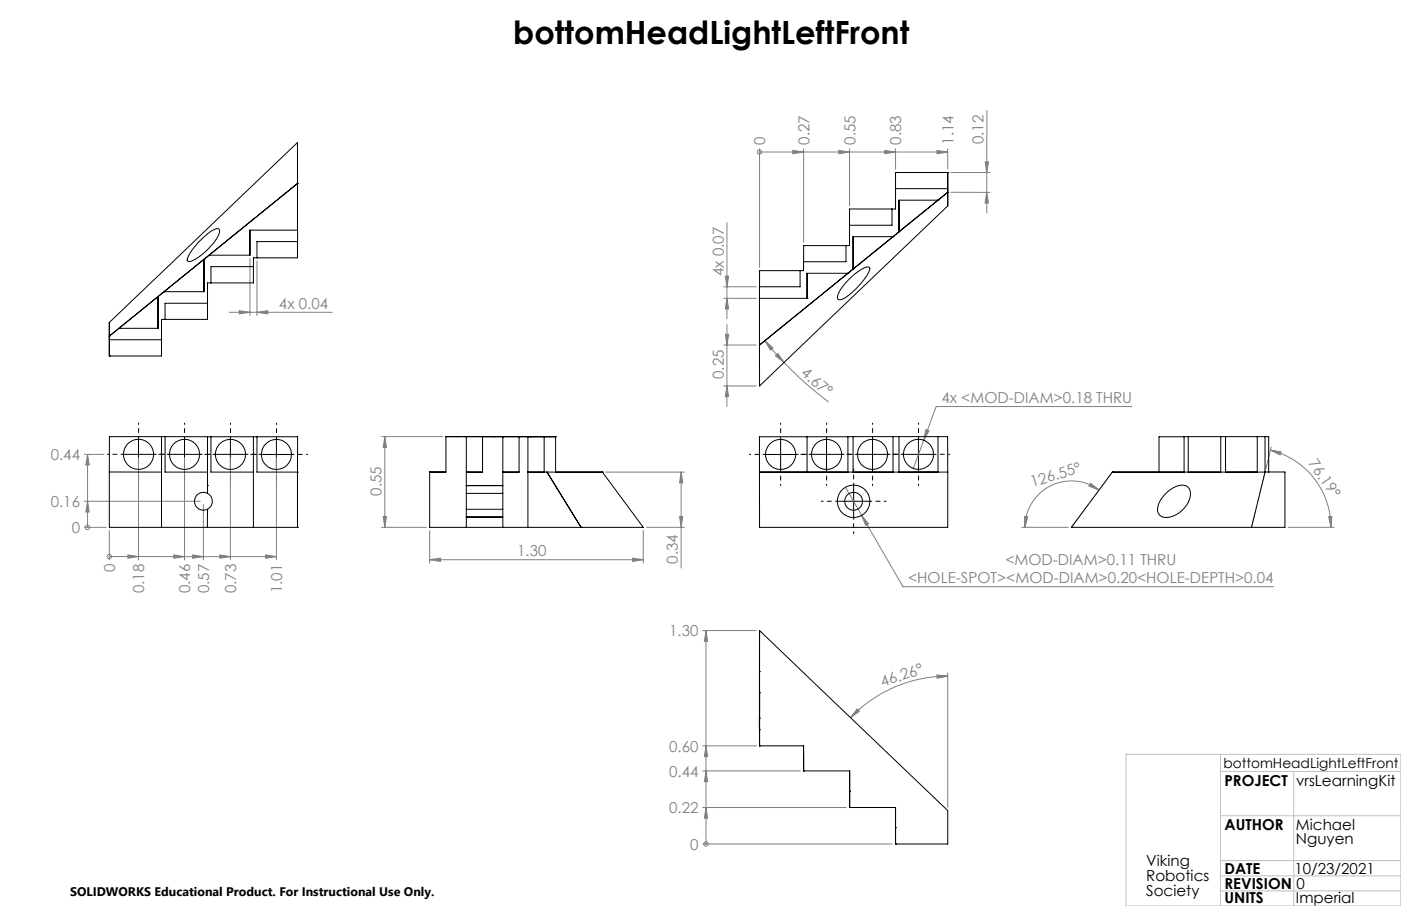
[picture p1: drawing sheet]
<svg xmlns="http://www.w3.org/2000/svg" width="432mm" height="279mm" viewBox="0 0 432 279" stroke-linecap="round" stroke-linejoin="round" font-family="sans-serif">
<g fill="none" stroke="#808080" stroke-width=".31">
<path d="M304.2 34.1l-.1 31.6M234.1 46.9h.1M234.1 45.9v36.5M234.1 46.9h58M244.4 46.4l3.3 .5-3.3 .5zM247.7 45.9v28.8M258.6 46.4l3.2 .5-3.2 .5zM261.8 45.9v17.6M272.7 46.4l3.3 .5-3.3 .5zM276 45.9v6.3M288.8 46.4l3.3 .5-3.3 .5zM292.1 45.9v6.3"/>
<path d="M293.1 59.3h12M293.1 53.2h12.1M303.6 49.9h1.1l-.6 3.3zM304.1 59.3l.5 3.3h-1zM77 79.7v17.6M224 68.7v29.7M70.7 96.3h31.7M73.7 95.8l3.3 .5-3.3 .5zM79.2 96.3l3.3-.5v1zM79.2 80.5v16.8M223.1 92h10M223.1 88.4h10"/>
<path d="M223.6 85.2h1l-.6 3.2zM224 92l.6 3.3h-1zM223.1 106.4h10M223.1 119h10M223.6 103.1h1l-.6 3.3zM224 119l.6 3.3h-1zM224 100v25.4M235.7 105.1l2.5 2.2-.7 .6zM235.7 105.1l6 6.7M239 109.7l.7-.7 2 2.8zM241.7 111.8l5.4 5.4 8.3 6.8M117.6 134.7h18.9"/>
<path d="M118.6 134.7l.5 3.3h-1zM118.6 134.7v27.9M285.4 132.5l.9 .4-1.6 2.9zM348.9 125.4h-60.4l-7 19.1M391.5 138.8l3.4 .5-.4 1zM391.5 138.8a24.5 24.5 0 0 1 18.7 23.8M391.8 137.9l-1.7 6.7M26 154.6h35.7M26 140.1h6.1M27 140.1v22.5M27 154.6l.5 3.3h-1zM27 140.1l.5 3.3h-1z"/>
<path d="M42.7 141.1v31.5M56.9 141.1v31.5M62.7 155.6v17M71 141.1v31.5M85.2 141.1v31.6M118.1 159.3h1l-.5 3.3zM186.7 145.6h24.2M209.4 159.3h1l-.5 3.3zM209.9 145.6l.5 3.3h-1zM209.9 145.6v29.6M260.6 150.3l5 8.6M265.6 158.9l2.1 2.6-.9 .5z"/>
<path d="M265.6 158.9l12.7 22h114.2M315.8 159.3l1 .1-.9 3.2zM336.1 149l2.6 2.1-3.1-1.2zM338.7 151.1a14.3 14.3 0 0 0-14.9-1.3 14.3 14.3 0 0 0-7.9 12.8M409.5 159.3h1l-.3 3.3zM26 162.6h6.7M27 162.6h.1M33.7 171.6h.1M33.7 163.6v9M33.7 171.6h9M39.4 171.1l3.3 .5-3.3 .6zM42.7 171.6l14.2 .1"/>
<path d="M53.6 171.1l3.3 .6-3.3 .5zM56.9 171.7h28.3M59.4 171.1l3.3 .6-3.3 .5zM67.7 171.1l3.3 .6-3.3 .5zM81.9 171.1l3.3 .6-3.3 .5zM117.6 162.6h13.8M132.4 172.6l3.3-.5v1zM132.4 163.6v10M132.4 172.6h65.9M195 172.1l3.3 .5-3.3 .5zM198.3 163.6v10M199.3 162.6h11.6"/>
<path d="M314.9 162.6h14.3M397 162.6h14.2M216.6 194.5h16.5M217.6 194.5v65.8M217.6 194.5l.5 3.3h-1zM264.2 218.7l.7 .7-2.8 1.9zM288.8 208.1l3.3 .4-3.3 .7zM292.1 208.5a41.3 41.3 0 0 0-30 12.8M292.1 207.5v41.5M216.6 237.7h30.1M216.6 230h16.5M217.6 237.7l.5 3.4h-1z"/>
<path d="M217.6 230l.5 3.3h-1zM216.6 249h44.2M217.6 249l.5 3.3h-1zM216.6 260.3h58.4M217.6 260.3h.1"/>
<circle cx="234.1" cy="46.9" r=".68"/>
<circle cx="27" cy="162.6" r=".69"/>
<circle cx="33.7" cy="171.6" r=".67"/>
<circle cx="217.6" cy="260.3" r=".68"/>
</g>
<g fill="none" stroke="#000" stroke-width=".31" stroke-dasharray="15.2 1.3 1.3 1.3" stroke-dashoffset="14.8">
<path d="M42.7 135.1v-4.6M56.9 135.1v-4.6M71 135.1v-4.6M85.2 135.1v-4.6M240.6 135.1v-4.6M254.8 135.1v-4.6M268.9 135.1v-4.6M283.1 135.1v-4.6M37.7 140.1h-4.6M42.7 145.1v4.6M47.7 140.1h4.6M51.9 140.1h-4.6"/>
<path d="M56.9 145.1v4.6M61.9 140.1h4.6M66 140.1h-4.6M71 145.1v4.6M76 140.1h4.7M80.2 140.1h-4.6M85.2 145.1v4.7M90.2 140.1h4.6M235.6 140.1h-4.6M240.6 145.1v4.7M245.6 140.1h4.6M249.8 140.1h-4.7"/>
<path d="M254.8 145.1v4.6M259.8 140.1h4.6M263.9 140.1h-4.6M268.9 145.1v4.6M273.9 140.1h4.7M278.1 140.1h-4.6M283.1 145.1v4.6M288.1 140.1h4.6"/>
</g>
<path d="M258.1 154.6h-5M263.1 149.6v-5M263.1 159.6v5M268.1 154.6h5" fill="none" stroke="#000" stroke-width=".31" stroke-dasharray="15.2 1.3 1.3 1.3" stroke-dashoffset="14.6"/>
<g fill="none" stroke="#000" stroke-width=".31">
<path d="M42.7 135.1v10M56.9 135.1v10M71 135.1v10M85.2 135.1v10M240.6 135.1v10M254.7 135.1v10M268.9 135.1v10M283.1 135.1v10M37.7 140.1h10M51.9 140.1h10M66 140.1h10M80.2 140.2h10"/>
<path d="M235.6 140.2h10M249.8 140.1h10M258.1 154.6h10M263.1 149.6v10M263.9 140.1h10M278.1 140.1h10"/>
</g>
<path d="M342.8 145.6l-12.6 17" fill="none" stroke="#c0c0c0" stroke-width=".31" stroke-dasharray="15.2 1.3 1.3 1.3" stroke-dashoffset="6.6"/>
<path d="M385.7 162.6l4.2-17" fill="none" stroke="#c0c0c0" stroke-width=".31" stroke-dasharray="15.2 1.3 1.3 1.3" stroke-dashoffset="8.4"/>
<path d="M347 232.6h84.8v46.8h-84.8zM376.2 232.6v46.8M376.2 237.9h55.6M398.7 237.9v41.5M376.2 251.6h55.6M376.2 265.4h55.6M376.2 270.1h55.6M376.2 274.7h55.6" fill="none" stroke="#c0c0c0" stroke-width=".31"/>
<g fill="#808080">
<path d="M409.5 159.3h1l-.3 3.3zM391.5 138.8l3.4 .5-.4 1z"/>
<path d="M27 154.6l.5 3.3h-1zM27 140.1l.5 3.3h-1z"/>
<path d="M217.6 249l.5 3.3h-1zM217.6 237.7l.5 3.4h-1zM217.6 230l.5 3.3h-1zM217.6 194.5l.5 3.3h-1z"/>
<path d="M336.1 149l2.6 2.1-3.1-1.2zM315.8 159.3l1 .1-.9 3.2z"/>
<path d="M39.4 171.1l3.3 .5-3.3 .6zM53.6 171.1l3.3 .6-3.3 .5zM59.4 171.1l3.3 .6-3.3 .5zM67.7 171.1l3.3 .6-3.3 .5zM81.9 171.1l3.3 .6-3.3 .5z"/>
<path d="M244.4 46.4l3.3 .5-3.3 .5zM258.6 46.4l3.2 .5-3.2 .5zM272.7 46.4l3.3 .5-3.3 .5zM288.8 46.4l3.3 .5-3.3 .5z"/>
<path d="M265.6 158.9l1.2 3.1 .9-.5zM285.4 132.5l-.7 3.3 1.6-2.9zM132.4 172.6l3.3-.5v1zM195 172.1l3.3 .5-3.3 .5z"/>
<path d="M73.7 95.8l3.3 .5-3.3 .5zM79.2 96.3l3.3-.5v1z"/>
<path d="M288.8 208.1l3.3 .4-3.3 .7zM264.2 218.7l.7 .7-2.8 1.9z"/>
<path d="M304.1 59.3l.5 3.3h-1zM303.6 49.9h1.1l-.6 3.3z"/>
<path d="M224 92l.6 3.3h-1zM223.6 85.2h1l-.6 3.2z"/>
<path d="M223.6 103.1h1l-.6 3.3zM224 119l.6 3.3h-1zM118.6 134.7l.5 3.3h-1zM118.1 159.3h1l-.5 3.3zM209.9 145.6l.5 3.3h-1zM209.4 159.3h1l-.5 3.3z"/>
<path d="M235.7 105.1l2.5 2.2-.7 .6zM239 109.7l.7-.7 2 2.8z"/>
</g>
<g fill="none" stroke="#000" stroke-width=".31">
<path d="M91.7 56.6l-58 47M91.7 56.6h.1M91.7 56.6l-27.3 22.1M276 58.2h16.1M292.1 59.3h.1M292.1 58.2v1.1M292.1 59.3l-3 2.4M292.1 59.3l-58 47.1M292.1 53.2h.1M292.1 53.2v10.3l-58 55.5v-12.6M292.1 53.2h-16.1v11.3h-14.2v11.2h-14.1v5M61 74.9a15.8 15.8 0 0 1 5.7-4.4h.4a.63 .63 0 0 1 .6 .8 14.8 14.8 0 0 1-6.2 7.8l-2.4 1.4-.8 .2-.6-.3a7.3 7.3 0 0 1 2.7-4.8z"/>
<path d="M62.9 80h.1M62.9 80l-12.3 10M62.9 80v10h-12.3M64.5 78.7l-1.6 1.3M77 71v7.7h-12.6M91.7 74.5h-12.5v5M91.7 71h-14.7v7.7M260.7 75.7v5h-13v2.8h-13.6v22.9M274.9 64.5v5h-13.1M275.2 73h.1M275.2 73h-12.3v10M275.2 73l-12.3 10"/>
<path d="M277.1 71.5h.1M277.1 71.5l-1.9 1.5M289.1 61.7h.1M289.1 61.7h-12v9.8M289.1 61.7l-12 9.8M33.7 99.4l58-55.4v35.5h-13.6v7.7h-14.1v11.3h-14.2v11.3h-16.1zM48.7 91.5h.1M48.7 91.5l-12 9.7M48.7 91.5v9.7h-12M50.6 90h.1M50.6 90l-1.9 1.5M64 93.5h-13.1v5"/>
<path d="M78.1 82.2h-13.1v5M234.1 92h14.6M246.6 83.5v4.9h-12.5M248.7 92h.1M261.3 84.3h.1M261.3 84.3h-12.6v7.7M261.3 84.3l-27.2 22.1M261.7 86.1a13.4 13.4 0 0 1 5.7-3.8l.5 .1 .2 .5a16.9 16.9 0 0 1-5.5 7.3 5.3 5.3 0 0 1-4.2 2.2l-.3-.4a9 9 0 0 1 3.6-5.9zM262.9 83h.1M262.9 83l-1.6 1.3M33.7 103.6h.1M33.7 109.8h.1"/>
<path d="M33.7 104.8h16.1M33.7 103.6v1.2M36.7 101.2h.1M36.7 101.2l-3 2.4M234.1 106.4h.1M49.8 134.7v27.9M50.9 134.7v10.9h13.1M50.9 134.7h-17.2v10.9M50.9 134.7h13.1M64 134.7h27.7v10.9M64 134.7v17.5M65 134.7v10.9h13.1"/>
<path d="M78.1 134.7v27.9M79.2 134.7v10.9h12.5M137.4 134.7h.1M137.4 134.7v10.9h-5M137.4 134.7h33.8M141 134.7h.1M143.7 134.7h.1M143.7 134.7v17.5M148.7 134.7v10.9h-5M152.3 134.7h.1M155 134.7h.1M155 134.7v27.9"/>
<path d="M160 134.7h.1M160 134.7v10.9h-5M162.2 134.7h1.3M162.7 134.7h.1M162.7 134.7v27.9M163.5 134.7h.1M167.7 134.7h.1M167.7 134.7v10.9M171.2 134.7h.1M171.2 134.7v10.9M248.7 134.7v10.9M261.3 134.7v10.9h-27.2"/>
<path d="M261.3 134.7h-27.2v10.9M262.9 134.7h29.2v27.9h-58v-17M262.9 134.7v10.9h12.3v-10.9M262.9 134.7h-1.6M277.1 134.7v10.9h12v-10.9M364.9 134.7v10.9h-22.1M364.9 134.7h-7.7v10.9M366.2 134.7v10.9h10v-10.9M366.2 134.7h24.8v10.9M366.2 134.7h-1.3M377.7 134.7v10.9h9.8v-10.9M389.9 134.7v10.9"/>
<path d="M33.7 145.6v17h58M33.7 145.6h16.1M63.9 159.5h.1M64 149.8h.1M64 152.2a2.76 2.76 0 0 0-4.1 2.4 2.76 2.76 0 0 0 4.1 2.5M64 152.2a2.77 2.77 0 0 1 0 4.9M64 157.1l-.1 5.5M91.7 145.6h.1M91.7 145.6v17M137.4 145.6h-5v17h65.9l-12.6-17M143.7 152.2v4.9M143.7 145.6h.1"/>
<path d="M143.7 159.5h.1M143.7 149.8h.1M143.7 152.2h11.3M143.7 157.1h11.3M143.7 149.8h11.3M143.7 157.1v5.5M143.7 159.5h11.3M155 145.6h.1M162.7 145.6h.1M162.7 145.6h23M168.6 145.6l10.5 17zM185.7 145.6h.1"/>
<path d="M234.1 145.6h58M342.8 145.6h47.1M342.8 145.6l-12.6 17h55.5M342.8 145.6h.1M359.3 152.2a6.7 6.7 0 0 1 6.1-2.4 3.3 3.3 0 0 1 1 4.8 7.8 7.8 0 0 1-8.1 4.8 2.77 2.77 0 0 1-1.1-4.2l.8-1.4zM389.9 145.6h6.1v17h-10.3M389.9 145.6l-4.2 17M91.7 162.6h.1M179.1 162.6h.1M234.1 207.1h.1M234.1 213.6h.1M234.1 213.6v10.6"/>
<path d="M234.1 225h.1M234.1 221.5h.1M234.1 224.2h.1M234.1 230v-35.5l58 55.5v10.3h-16.1M234.1 230h.1M234.1 230h13.6v7.7M247.6 230l.1 2.8M247.7 237.7h.1M247.7 237.7h14.2v11.3M261.8 237.7l.1 11.3M261.8 244h.1M261.9 249h.1"/>
<path d="M261.9 249h14.1v11.3M276 255.3h.1M276 260.3h.1"/>
<circle cx="42.7" cy="140.1" r="4.6"/>
<circle cx="56.9" cy="140.1" r="4.6"/>
<circle cx="71" cy="140.1" r="4.6"/>
<circle cx="85.2" cy="140.1" r="4.6"/>
<circle cx="240.6" cy="140.2" r="4.6"/>
<circle cx="254.7" cy="140.1" r="4.6"/>
<circle cx="263.1" cy="154.6" r="5"/>
<circle cx="263.1" cy="154.6" r="2.75"/>
<circle cx="268.9" cy="140.1" r="4.6"/>
<circle cx="283.1" cy="140.1" r="4.6"/>
</g>
<text font-size="9.9" x="158.2" y="13.5">bottomHeadLightLeftFront</text>
<g font-size="4.7" fill="#808080">
<text x="235.9" y="44.6" transform="rotate(-90 235.9 44.6)">0</text>
<text x="249.5" y="44.6" transform="rotate(-90 249.5 44.6)">0.27</text>
<text x="263.6" y="44.6" transform="rotate(-90 263.6 44.6)">0.55</text>
<text x="277.8" y="44.6" transform="rotate(-90 277.8 44.6)">0.83</text>
<text x="293.9" y="44.6" transform="rotate(-90 293.9 44.6)">1.14</text>
<text x="303.2" y="44.5" transform="rotate(-90 303.2 44.5)">0.12</text>
<text x="223.1" y="85.1" transform="rotate(-90 223.1 85.1)">4x 0.07</text>
<text x="86" y="95.3">4x 0.04</text>
<text x="223.1" y="116.9" transform="rotate(-90 223.1 116.9)">0.25</text>
<text x="246.6" y="115.5" transform="rotate(40 246.6 115.5)">4.67°</text>
<text x="290.1" y="124.3">4x &lt;MOD-DIAM&gt;0.18 THRU</text>
<text x="15.6" y="141.9">0.44</text>
<text x="403.1" y="142.7" transform="rotate(56 403.1 142.7)">76.19°</text>
<text x="117.6" y="152.9" transform="rotate(-90 117.6 152.9)">0.55</text>
<text x="318.1" y="150.2" transform="rotate(-17 318.1 150.2)">126.55°</text>
<text x="15.6" y="156.3">0.16</text>
<text x="22.1" y="164.4">0</text>
<text x="159.4" y="171.6">1.30</text>
<text x="208.9" y="173.9" transform="rotate(-90 208.9 173.9)">0.34</text>
<text x="35.5" y="176.5" transform="rotate(-90 35.5 176.5)">0</text>
<text x="279.9" y="179.9">&lt;HOLE-SPOT&gt;&lt;MOD-DIAM&gt;0.20&lt;HOLE-DEPTH&gt;0.04</text>
<text x="309.9" y="174.3">&lt;MOD-DIAM&gt;0.11 THRU</text>
<text x="44.5" y="183" transform="rotate(-90 44.5 183)">0.18</text>
<text x="58.6" y="183" transform="rotate(-90 58.6 183)">0.46</text>
<text x="64.5" y="183" transform="rotate(-90 64.5 183)">0.57</text>
<text x="72.8" y="183" transform="rotate(-90 72.8 183)">0.73</text>
<text x="87" y="183" transform="rotate(-90 87 183)">1.01</text>
<text x="206.3" y="196.2">1.30</text>
<text x="272" y="211.9" transform="rotate(-19 272 211.9)">46.26°</text>
<text x="206.3" y="231.8">0.60</text>
<text x="206.3" y="239.5">0.44</text>
<text x="206.3" y="250.8">0.22</text>
<text x="212.7" y="262">0</text>
</g>
<g font-size="4.7">
<text x="377.4" y="242.3">PROJECT</text>
<text x="399.5" y="242.3">vrsLearningKit</text>
<text x="377.4" y="255.9">AUTHOR</text>
<text x="399.4" y="255.9">Michael</text>
<text x="399.4" y="260.4">Nguyen</text>
<text x="353.3" y="267.1">Viking</text>
<text x="377.4" y="269.5">DATE</text>
<text x="399" y="269.5">10/23/2021</text>
<text x="353.3" y="271.7">Robotics</text>
<text x="377.4" y="274">REVISION</text>
<text x="399.6" y="274">0</text>
<text x="353.3" y="276.2">Society</text>
<text x="377.4" y="278.5">UNITS</text>
<text x="399.4" y="278.5">Imperial</text>
</g>
<text font-size="4.2" x="377.1" y="236.8">bottomHeadLightLeftFront</text>
<text font-size="3.8" x="21.6" y="276.3">SOLIDWORKS Educational Product. For Instructional Use Only.</text>
</svg>
